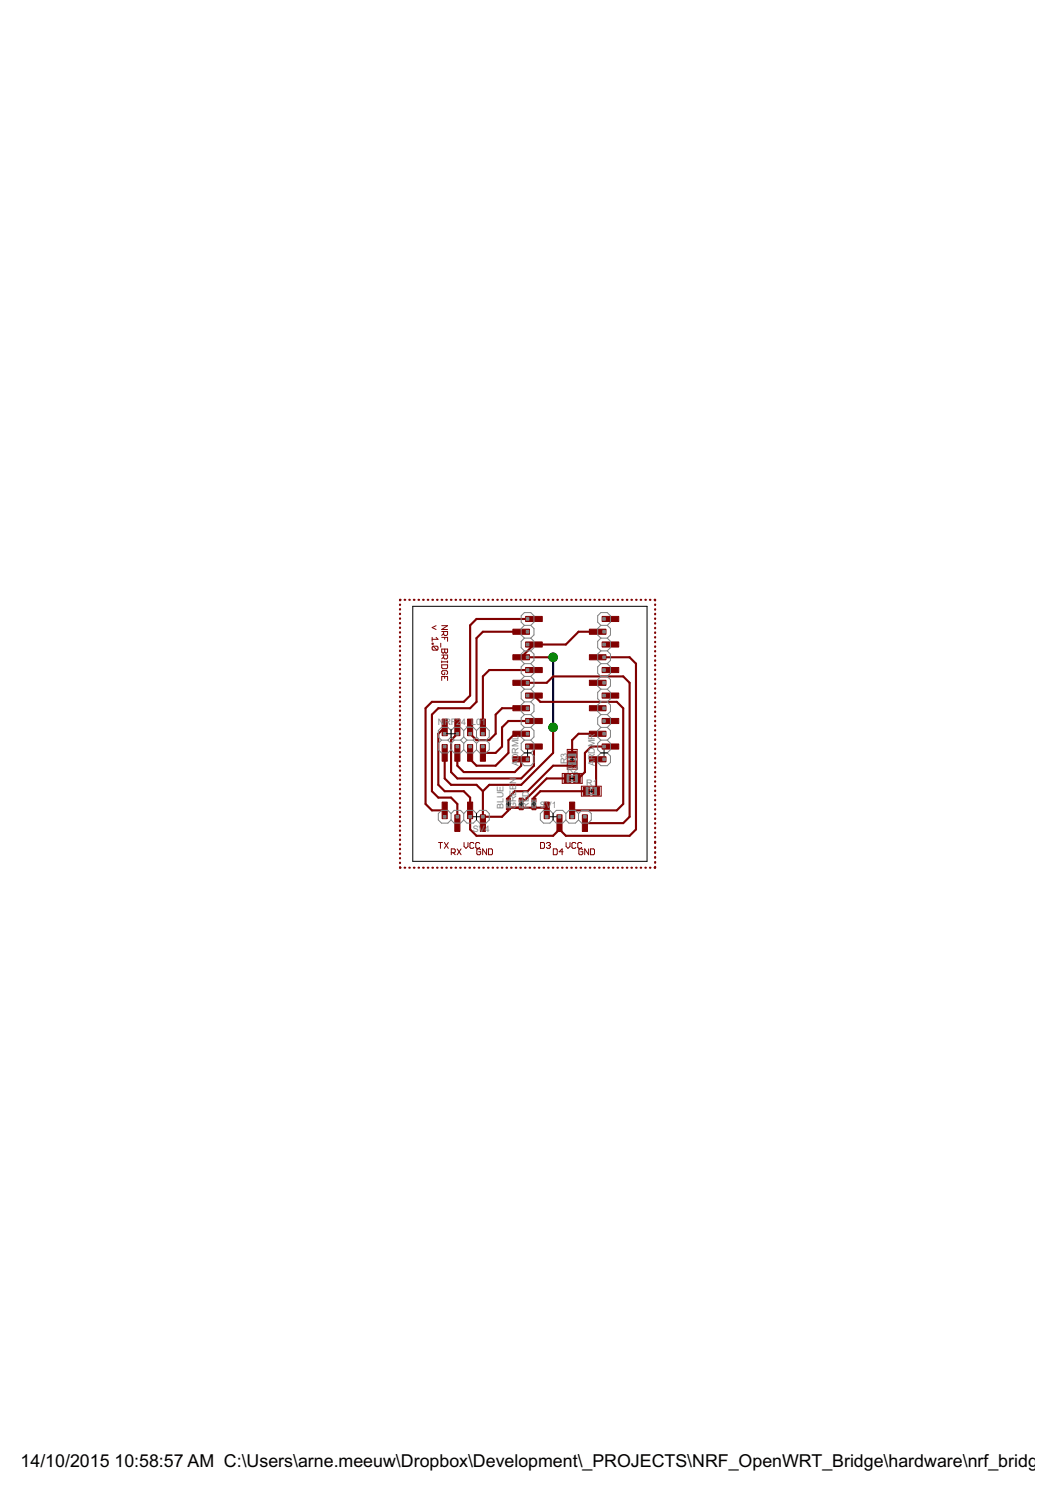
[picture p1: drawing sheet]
<svg xmlns="http://www.w3.org/2000/svg" width="210mm" height="297mm" viewBox="0 0 210 297" stroke-linecap="round" stroke-linejoin="round" font-family="sans-serif">
<path d="M110 130.8v13.9" fill="none" stroke="#000080" stroke-width=".42"/>
<circle cx="110" cy="144.7" r=".85" fill="#008000" stroke="#008000" stroke-width=".2"/>
<circle cx="110" cy="144.7" r=".02" fill="#fff" stroke="#000" stroke-width=".2"/>
<circle cx="110" cy="130.8" r=".85" fill="#008000" stroke="#008000" stroke-width=".2"/>
<circle cx="110" cy="130.8" r=".02" fill="#fff" stroke="#000" stroke-width=".2"/>
<g fill="none" stroke="#800000" stroke-width=".2">
<path d="M86 126.8v.8M86 128h.2v.2h-.2zM86.2 128.6l-.2 .2v.3l.2 .2h.8M86.2 128.6h.8l.1 .2v.3l-.1 .2M86.2 128.6l.8 .7M86.8 124.5l-.8 .4 .8 .3M86.8 126.8l.3 .4h-1.1M87.7 128v.8M87.9 124.5h1.1l-1.1 .7h1.1M87.9 125.6h1.1v.6l-.1 .2h-.4l-.2-.2v-.6M87.9 126.8h1.1v.8M87.9 129.1h1.1v.6l-.1 .2-.4-.2-.4 .2-.2-.2z"/>
<path d="M87.9 130.3h1.1v.6l-.1 .2h-.4l-.2-.2v-.6M87.9 132.3h1.1v.5l-.1 .2h-.8l-.2-.2zM87.9 135.4v-.8h1.1v.8M87.9 131.5v.4M87.9 131.7h1.1M88.3 126l-.4 .4M88.3 130.7l-.4 .4M88.5 133.8v.4h-.4l-.2-.2v-.4l.2-.2h.8l.1 .2v.4l-.1 .2M88.5 126.8v.4M88.5 129.1v.6M88.5 134.6v.4M89 131.5v.4"/>
<path d="M87.2 167.6h.8M87.6 167.6v1.2M88.4 167.6l.8 1.2M89.2 167.6l-.8 1.2M89.8 169.7h.6l.2-.2v-.4l-.2-.2h-.6v1.2M90.2 169.7l.4 .4M91 168.9l.7 1.2M91.7 168.9l-.7 1.2M92.3 167.6v.8l.4 .4 .4-.4v-.8M94.3 167.8l-.2-.2h-.4l-.2 .2v.8l.2 .2h.4l.2-.2M95.4 167.8l-.2-.2h-.4l-.1 .2v.8l.1 .2h.4l.2-.2M95.6 169.1l-.2-.2h-.3l-.2 .2v.8l.2 .2h.3l.2-.2v-.4h-.4"/>
<path d="M96.8 168.9v1.2l-.8-1.2v1.2M97.2 168.9h.6l.2 .2v.8l-.2 .2h-.6zM107.5 167.6h.6l.2 .2v.8l-.2 .2h-.6zM108.7 167.8l.2-.2h.4l.2 .2-.2 .4M109.1 168.2h.2M109.3 168.2l.2 .2-.2 .4h-.4l-.2-.2M110.1 168.9h.6l.2 .2v.8l-.2 .2h-.6zM112 169.5h-.7l.5-.6v1.2M112.6 167.6v.8l.4 .4 .4-.4v-.8M114.6 167.8l-.2-.2h-.4l-.2 .2v.8l.2 .2h.4l.2-.2M115.7 167.8l-.2-.2h-.3l-.2 .2v.8l.2 .2h.3l.2-.2M116 169.1l-.3-.2h-.3l-.2 .2v.8l.2 .2h.3l.3-.2v-.4h-.5"/>
<path d="M117.1 168.9v1.2l-.8-1.2v1.2M117.5 168.9h.6l.2 .2v.8l-.2 .2h-.6z"/>
</g>
<g fill="#800000" stroke="#800000" stroke-width=".2">
<path d="M117.3 150.6h3.3v1h-3.3z"/>
<path d="M119.8 148h3.3v1h-3.3z"/>
<path d="M117.3 145.5h3.3v1h-3.3z"/>
<path d="M119.8 142.9h3.3v1.1h-3.3z"/>
<path d="M117.3 140.4h3.3v1h-3.3z"/>
<path d="M119.8 137.9h3.3v1h-3.3z"/>
<path d="M117.3 135.3h3.3v1.1h-3.3z"/>
<path d="M119.8 132.8h3.3v1h-3.3z"/>
<path d="M117.3 130.3h3.3v1h-3.3z"/>
<path d="M119.8 127.7h3.3v1h-3.3z"/>
<path d="M117.3 125.2h3.3v1h-3.3z"/>
<path d="M119.8 122.6h3.3v1.1h-3.3z"/>
<path d="M102 150.6h3.3v1h-3.3z"/>
<path d="M104.6 148h3.3v1h-3.3z"/>
<path d="M102 145.5h3.3v1h-3.3z"/>
<path d="M104.6 142.9h3.3v1.1h-3.3z"/>
<path d="M102 140.4h3.3v1h-3.3z"/>
<path d="M104.6 137.9h3.3v1h-3.3z"/>
<path d="M102 135.3h3.3v1.1h-3.3z"/>
<path d="M104.6 132.8h3.3v1h-3.3z"/>
<path d="M102 130.3h3.3v1h-3.3z"/>
<path d="M104.6 127.7h3.3v1h-3.3z"/>
<path d="M102 125.2h3.3v1h-3.3z"/>
<path d="M104.6 122.6h3.3v1.1h-3.3z"/>
<path d="M105.8 158.8h.8v.8h-.8z"/>
<path d="M105.8 160.3h.8v.8h-.8z"/>
<path d="M103.3 158.8h.8v.8h-.8z"/>
<path d="M103.3 160.3h.8v.8h-.8z"/>
<path d="M100.8 158.8h.8v.8h-.8z"/>
<path d="M100.8 160.3h.8v.8h-.8z"/>
<path d="M116 156.6h1.3v1.6h-1.3z"/>
<path d="M117.9 156.6h1.4v1.6h-1.4z"/>
<path d="M112.2 154.1h1.4v1.6h-1.4z"/>
<path d="M114.1 154.1h1.3v1.6h-1.3z"/>
<path d="M113 151.4h1.6v1.3h-1.6z"/>
<path d="M113 149.5h1.6v1.3h-1.6z"/>
<path d="M95.6 162.1h1v3.3h-1z"/>
<path d="M93 159.6h1v3.3h-1z"/>
<path d="M90.5 162.1h1v3.3h-1z"/>
<path d="M88 159.6h1v3.3h-1z"/>
<path d="M88 148.1h1v3.3h-1z"/>
<path d="M88 143.1h1v3.3h-1z"/>
<path d="M90.5 148.1h1v3.3h-1z"/>
<path d="M90.5 143.1h1v3.3h-1z"/>
<path d="M93 148.1h1v3.3h-1z"/>
<path d="M93 143.1h1v3.3h-1z"/>
<path d="M95.6 148.1h1v3.3h-1z"/>
<path d="M95.6 143.1h1v3.3h-1z"/>
<path d="M108.3 159.6h1v3.3h-1z"/>
<path d="M110.8 162.1h1v3.3h-1z"/>
<path d="M113.3 159.6h1v3.3h-1z"/>
<path d="M115.9 162.1h1v3.3h-1z"/>
</g>
<g fill="none" stroke="#800000" stroke-width=".42">
<path d="M79.7 119.3l-.1 .1M80.5 119.3h.1M81.4 119.3h.1M82.3 119.3h.2M83.3 119.3h.1M84.2 119.3h.1M85.1 119.3h.1M86 119.3h.1M87 119.3h.1M87.9 119.3h.1M88.8 119.3h.1M89.7 119.3h.1"/>
<path d="M90.6 119.3h.1M91.5 119.3h.2M92.5 119.3h.1M93.4 119.3h.1M94.3 119.3h.1M95.2 119.3h.2M96.2 119.3h.1M97.1 119.3h.1M98 119.3h.1M98.9 119.3h.1M99.8 119.3h.1M100.8 119.3h.1"/>
<path d="M101.7 119.3h.1M102.6 119.3h.1M103.5 119.3h.1M104.5 119.3h.1M105.4 119.3h.1M106.3 119.3h.1M107.2 119.3h.1M108.1 119.3h.1M109.1 119.3h.1M110 119.3h.1M110.9 119.3h.1M111.8 119.3h.1"/>
<path d="M112.7 119.3h.1M113.7 119.3h.1M114.6 119.3h.1M115.5 119.3h.1M116.4 119.3h.1M117.3 119.3h.2M118.3 119.3h.1M119.2 119.3h.1M120.1 119.3h.1M121 119.3h.1M121.9 119.3h.1M122.9 119.3h.1"/>
<path d="M123.8 119.3h.1M124.7 119.3h.1M125.6 119.3h.1M126.6 119.3h.1M127.5 119.3h.1M128.4 119.3h.1M129.3 119.3h.1M130.2 119.3l.1 .2M79.6 120.3v.1M79.6 121.2v.1M79.6 122.1v.1M79.6 123v.1"/>
<path d="M79.6 123.9v.1M79.6 124.8v.1M79.6 125.8v.1M79.6 126.7v.1M79.6 127.6v.1M79.6 128.5v.1M79.6 129.4v.1M79.6 130.3v.2M79.6 131.3v.1M79.6 132.2v.1M79.6 133.1v.1M79.6 134v.1"/>
<path d="M79.6 134.9v.1M79.6 135.8v.2M79.6 136.8v.1M79.6 137.7v.1M79.6 138.6v.1M79.6 139.5v.1M103.7 125.7h-7.6l-1.3 1.3v12.6l-1.3 1.3h-6.3l-1.3 1.3v15.2l1.3 1.3h2.5l1.3 1.3v3.8M103.7 135.8h5.1l1.2-1.2h14l1.3 1.2v26.7l-1.3 1.3h-7.6M106.2 133.3h-8.9l-1.2 1.3v10.1M106.2 123.1h-11.4l-1.3 1.3v14l-1.2 1.2h-6.4l-1.2 1.3v19.1l1.2 1.2h2.6M106.2 138.4l1.3 1.2h15.2l1.3 1.3v19.1l-1.3 1.2h-8.9M118.9 125.7h-3.8l-2.5 2.5h-6.4l-2.5 2.6h6.3"/>
<path d="M118.9 130.8h6.4l1.2 1.2v33l-1.2 1.3h-12.7l-1.3-1.3M130.3 120.3v.1M130.3 121.2v.1M130.3 122.1v.1M130.3 123v.1M130.3 124v.1M130.3 124.9v.1M130.3 125.8v.1M130.3 126.7v.2M130.3 127.7v.1M130.3 128.6v.1M130.3 129.5v.1"/>
<path d="M130.3 130.5v.1M130.3 131.4v.1M130.3 132.3v.1M130.3 133.2v.1M130.3 134.2v.1M130.3 135.1v.1M130.3 136v.1M130.3 136.9v.1M130.3 137.8v.2M130.3 138.8v.1M130.3 139.7v.1M79.6 140.4v.1"/>
<path d="M79.6 141.4v.1M79.6 142.3v.1M79.6 143.2v.1M79.6 144.1v.1M79.6 145v.1M79.6 145.9v.1M79.6 146.9v.1M79.6 147.8v.1M79.6 148.7v.1M79.6 149.6v.1M79.6 150.5v.1M79.6 151.4v.2"/>
<path d="M79.6 152.4v.1M79.6 153.3v.1M79.6 154.2v.1M79.6 155.1v.1M79.6 156v.1M79.6 157v.1M79.6 157.9v.1M79.6 158.8v.1M79.6 159.7v.1M88.5 144.7l-1.3 1.3v10.1l1.3 1.3h3.8l1.2 1.3v6.3l1.3 1.3h15.2l1.3-1.3M88.5 149.8v5.1l1.2 1.2h5.1l1.3 1.3M91 144.7v1.3l-1.3 1.3v6.3l1.3 1.3h12.7l2.5-2.6v-3.8"/>
<path d="M91 149.8v2.5l1.3 1.3h10.1l1.3-1.3v-1.2M96.1 157.4v6.4M103.7 146h-1.3l-1.2 1.3v2.5l-2.6 2.5h-3.8l-1.3-1.2v-1.3M103.7 140.9h-3.8l-1.3 1.3v3.8l-1.3 1.3h-2.5l-1.3-1.3v-1.3M106.2 143.4h-5l-1.3 1.3v3.8l-1.3 1.3h-2.5M110 144.7v5.1l-6.3 6.3h-6.4l-1.2 1.3M112.9 154.9h-4.1l-4.4 4.3h-.7M113.8 152.3h-3.8l-5 5.1h-2.6l-1.2 1.3v.5M116.5 157.3l.2 .1h-9.2l-1.3 1.3v.5M118.9 146h-3.8l-1.3 1.3v2.8M118.9 151.1l-.3 .3v6M121.5 148.5h-3.9l-1.2 1.3v3.8l-1.3 1.3h-.3"/>
<path d="M130.3 140.6v.1M130.3 141.5v.2M130.3 142.5v.1M130.3 143.4v.1M130.3 144.3v.1M130.3 145.2v.2M130.3 146.2v.1M130.3 147.1v.1M130.3 148v.1M130.3 148.9v.2M130.3 149.9v.1M130.3 150.8v.1"/>
<path d="M130.3 151.7v.1M130.3 152.7v.1M130.3 153.6v.1M130.3 154.5v.1M130.3 155.4v.1M130.3 156.4v.1M130.3 157.3v.1M130.3 158.2v.1M130.3 159.1v.1M79.6 160.6v.1M79.6 161.5v.1M79.6 162.5v.1"/>
<path d="M79.6 163.4v.1M79.6 164.3v.1M79.6 165.2v.1M79.6 166.1v.1M79.6 167v.1M79.6 168v.1M79.6 168.9v.1M79.6 169.8v.1M79.6 170.7v.1M79.6 171.6v.1M79.6 172.5l.1 .1M80.5 172.6h.1"/>
<path d="M81.4 172.6h.1M82.3 172.6h.2M83.3 172.6h.1M84.2 172.6h.1M85.1 172.6h.1M86 172.6h.1M87 172.6h.1M87.9 172.6h.1M88.8 172.6h.1M89.7 172.6h.1M90.6 172.6h.1M91.5 172.6h.2"/>
<path d="M92.5 172.6h.1M93.4 172.6h.1M94.3 172.6h.1M95.2 172.6h.2M96.2 172.6h.1M97.1 172.6h.1M98 172.6h.1M98.9 172.6h.1M99.8 172.6h.1M100.8 172.6h.1M101.7 172.6h.1M102.6 172.6h.1"/>
<path d="M103.5 172.6h.1M104.5 172.6h.1M105.4 172.6h.1M106.3 172.6h.1M107.2 172.6h.1M108.1 172.6h.1M108.8 161.2l-.6-.5h-7v.5l-1.3 1.3h-3.8M109.1 172.6h.1M110 172.6h.1M110.9 172.6h.1M111.3 163.8v1.2M111.8 172.6h.1"/>
<path d="M112.7 172.6h.1M113.7 172.6h.1M114.6 172.6h.1M115.5 172.6h.1M116.4 172.6h.1M117.3 172.6h.2M118.3 172.6h.1M119.2 172.6h.1M120.1 172.6h.1M121 172.6h.1M121.9 172.6h.1M122.9 172.6h.1"/>
<path d="M123.8 172.6h.1M124.7 172.6h.1M125.6 172.6h.1M126.6 172.6h.1M127.5 172.6h.1M128.4 172.6h.1M129.3 172.6h.1M130.3 172.5l-.1 .1M130.3 160v.2M130.3 161v.1M130.3 161.9v.1M130.3 162.8v.1"/>
<path d="M130.3 163.7v.2M130.3 164.7v.1M130.3 165.6v.1M130.3 166.5v.1M130.3 167.4v.3M130.3 168.6v.1M130.3 169.5v.2M130.3 170.5v.2M130.3 171.5v.2"/>
</g>
<circle cx="110" cy="144.7" r=".85" fill="#008000" stroke="#008000" stroke-width=".2"/>
<circle cx="110" cy="144.7" r=".02" fill="#fff" stroke="#000" stroke-width=".2"/>
<circle cx="110" cy="130.8" r=".85" fill="#008000" stroke="#008000" stroke-width=".2"/>
<circle cx="110" cy="130.8" r=".02" fill="#fff" stroke="#000" stroke-width=".2"/>
<path d="M111.9 153.9h3.9v2h-3.9zM112.9 149.1h1.9v3.9h-1.9zM115.7 156.4h3.9v2h-3.9z" fill="none" stroke="#800000" stroke-width=".2"/>
<g fill="none" stroke="#808080" stroke-width=".2">
<path d="M104.3 134.6l-.6 .6v1.3l.6 .6M104.3 132l-.6 .7v1.2l.6 .7M104.3 129.5l-.6 .6v1.3l.6 .6M104.3 139.6h1.3M104.3 137.1h1.3M104.3 134.6h1.3M104.3 132h1.3M104.3 129.5h1.3M104.3 127h1.3M104.3 124.4h1.3M104.3 139.6l-.6 .7v1.2l.6 .7M104.3 124.4l-.6-.6v-1.3l.6-.6h1.3l.6 .6v1.3l-.6 .6"/>
<path d="M104.3 137.1l-.6 .7v1.2l.6 .6M104.3 124.4l-.6 .7v1.2l.6 .7M104.3 127l-.6 .6v1.3l.6 .6M105.6 134.6l.6 .6v1.3l-.6 .6M105.6 132l.6 .7v1.2l-.6 .7M105.6 139.6l.6 .7v1.2l-.6 .7M105.6 124.4l.6 .7v1.2l-.6 .7M105.6 127l.6 .6v1.3l-.6 .6M105.6 129.5l.6 .6v1.3l-.6 .6M105.6 137.1l.6 .7v1.2l-.6 .6M119.5 124.4l-.6-.6v-1.3l.6-.6h1.3l.7 .6v1.3l-.7 .6M119.5 124.4l-.6 .7v1.2l.6 .7"/>
<path d="M119.5 127l-.6 .6v1.3l.6 .6M119.5 129.5l-.6 .6v1.3l.6 .6M119.5 132l-.6 .7v1.2l.6 .7M119.5 134.6l-.6 .6v1.3l.6 .6M119.5 137.1l-.6 .7v1.2l.6 .6M119.5 139.6l-.6 .7v1.2l.6 .7M119.5 139.6h1.3M119.5 137.1h1.3M119.5 134.6h1.3M119.5 132h1.3M119.5 129.5h1.3M119.5 127h1.3"/>
<path d="M119.5 124.4h1.3M120.8 124.4l.7 .7v1.2l-.7 .7M120.8 127l.7 .6v1.3l-.7 .6M120.8 129.5l.7 .6v1.3l-.7 .6M120.8 132l.7 .7v1.2l-.7 .7M120.8 134.6l.7 .6v1.3l-.7 .6M120.8 137.1l.7 .7v1.2l-.7 .6M120.8 139.6l.7 .7v1.2l-.7 .7M87.8 147.3l-.6 .6v1.3l.6 .6h1.3l.6-.6M87.8 147.3h1.3M89.1 147.3l.6 .6M89.7 149.2l.7 .6h1.2l.7-.6"/>
<path d="M89.7 145.4l-.6-.7h-1.3l-.6 .7v1.2l.6 .7M89.7 145.4l.7-.7h1.2l.7 .7M89.7 146.6l-.6 .7M89.7 145.4v1.2M89.7 147.9v1.3M89.7 146.6l.7 .7M90.4 147.3h1.2M90.4 147.3l-.7 .6M91.6 147.3l.7 .6M92.3 149.2l.6 .6h1.3l.6-.6M92.3 145.4l.6-.7h1.3l.6 .7M92.3 146.6l-.7 .7"/>
<path d="M92.3 145.4v1.2M92.3 147.9v1.3M92.3 146.6l.6 .7M92.9 147.3h1.3M92.9 147.3l-.6 .6M94.2 147.3l.6 .6M94.8 145.4l.6-.7h1.3l.6 .7v1.2l-.6 .7M94.8 146.6l-.6 .7M94.8 145.4v1.2M94.8 147.9v1.3M94.8 146.6l.6 .7M95.4 147.3h1.3"/>
<path d="M95.4 147.3l-.6 .6M96.7 147.3l.6 .6v1.3l-.6 .6h-1.3l-.6-.6M100.8 159.2h.7v1.5h-.7zM100.9 159.5h.6M103.3 159.2h.7v1.5h-.7zM103.4 159.5h.6M104.3 149.8h1.3M104.3 149.8l-.6 .6v1.3l.6 .6h1.3l.6-.6v-1.3l-.6-.6M104.3 147.3h1.3M104.3 144.7h1.3M104.3 142.2h1.3M104.3 144.7l-.6 .7v1.2l.6 .7"/>
<path d="M104.3 142.2l-.6 .6v1.3l.6 .6M104.3 147.3l-.6 .6v1.3l.6 .6M105.6 147.3l.6 .6v1.3l-.6 .6M105.6 144.7l.6 .7v1.2l-.6 .7M105.6 142.2l.6 .6v1.3l-.6 .6M105.9 159.2h.7v1.5h-.7zM105.9 159.5h.6M113.1 154.2h1.5M113.1 155.5h1.5M113.2 150.3v1.5M114.5 150.3v1.5M116.9 156.8h1.5"/>
<path d="M116.9 158.1h1.5M119.5 142.2l-.6 .6v1.3l.6 .6M119.5 144.7l-.6 .7v1.2l.6 .7M119.5 147.3l-.6 .6v1.3l.6 .6M119.5 149.8l-.6 .6v1.3l.6 .6h1.3l.7-.6v-1.3l-.7-.6M119.5 149.8h1.3M119.5 147.3h1.3M119.5 144.7h1.3M119.5 142.2h1.3M120.8 142.2l.7 .6v1.3l-.7 .6M120.8 144.7l.7 .7v1.2l-.7 .7M120.8 147.3l.7 .6v1.3l-.7 .6"/>
<path d="M89.7 163.1l.7 .7h1.2l.7-.7M89.7 161.9l-.6-.7h-1.3l-.6 .7v1.2l.6 .7h1.3l.6-.7M89.7 161.9l.7-.7h1.2l.7 .7M89.7 161.9v1.2M92.3 163.1l.6 .7h1.3l.6-.7M92.3 161.9l.6-.7h1.3l.6 .7M92.3 161.9v1.2M94.8 161.9l.6-.7h1.3l.6 .7v1.2l-.6 .7h-1.3l-.6-.7M94.8 161.9v1.2M100.9 160.4h.6M103.4 160.4h.6M105.9 160.4h.6"/>
<path d="M110 161.9l-.6-.7h-1.3l-.6 .7v1.2l.6 .7h1.3l.6-.7M110 163.1l.7 .7h1.3l.6-.7M110 161.9l.7-.7h1.3l.6 .7M110 161.9v1.2M112.6 163.1l.6 .7h1.3l.6-.7M112.6 161.9l.6-.7h1.3l.6 .7M112.6 161.9v1.2M115.1 161.9l.6-.7h1.3l.6 .7v1.2l-.6 .7h-1.3l-.6-.7M115.1 161.9v1.2"/>
</g>
<g fill="#808080" stroke="#808080" stroke-width=".2">
<path d="M105.8 160h.2v.2h-.2z"/>
<path d="M103.3 160h.2v.2h-.2z"/>
<path d="M100.8 160h.2v.2h-.2z"/>
<path d="M119.9 150.8h.5v.5h-.5z"/>
<path d="M119.9 148.3h.5v.5h-.5z"/>
<path d="M119.9 145.7h.5v.5h-.5z"/>
<path d="M119.9 143.2h.5v.5h-.5z"/>
<path d="M119.9 140.7h.5v.5h-.5z"/>
<path d="M119.9 138.1h.5v.5h-.5z"/>
<path d="M119.9 135.6h.5v.5h-.5z"/>
<path d="M119.9 133.1h.5v.5h-.5z"/>
<path d="M119.9 130.5h.5v.5h-.5z"/>
<path d="M119.9 128h.5v.5h-.5z"/>
<path d="M119.9 125.4h.5v.5h-.5z"/>
<path d="M119.9 122.9h.5v.5h-.5z"/>
<path d="M104.7 150.8h.5v.5h-.5z"/>
<path d="M104.7 148.3h.5v.5h-.5z"/>
<path d="M104.7 145.7h.5v.5h-.5z"/>
<path d="M104.7 143.2h.5v.5h-.5z"/>
<path d="M104.7 140.7h.5v.5h-.5z"/>
<path d="M104.7 138.1h.5v.5h-.5z"/>
<path d="M104.7 135.6h.5v.5h-.5z"/>
<path d="M104.7 133.1h.5v.5h-.5z"/>
<path d="M104.7 130.5h.5v.5h-.5z"/>
<path d="M104.7 128h.5v.5h-.5z"/>
<path d="M104.7 125.4h.5v.5h-.5z"/>
<path d="M104.7 122.9h.5v.5h-.5z"/>
<path d="M105.8 160h.2v.3h-.2z"/>
<path d="M103.3 160h.2v.3h-.2z"/>
<path d="M100.8 160h.2v.3h-.2z"/>
<path d="M116.6 156.7h.4v1.4h-.4z"/>
<path d="M118.3 156.7h.4v1.4h-.4z"/>
<path d="M112.8 154.2h.4v1.4h-.4z"/>
<path d="M114.5 154.2h.4v1.4h-.4z"/>
<path d="M113.1 151.8h1.5v.3h-1.5z"/>
<path d="M113.1 150h1.5v.4h-1.5z"/>
<path d="M95.8 162.2h.5v.6h-.5z"/>
<path d="M93.3 162.2h.5v.6h-.5z"/>
<path d="M90.7 162.2h.5v.6h-.5z"/>
<path d="M88.2 162.2h.5v.6h-.5z"/>
<path d="M88.2 145.7h.5v.5h-.5z"/>
<path d="M88.2 148.3h.5v.5h-.5z"/>
<path d="M90.7 145.7h.5v.5h-.5z"/>
<path d="M90.7 148.3h.5v.5h-.5z"/>
<path d="M93.3 145.7h.5v.5h-.5z"/>
<path d="M93.3 148.3h.5v.5h-.5z"/>
<path d="M95.8 145.7h.5v.5h-.5z"/>
<path d="M95.8 148.3h.5v.5h-.5z"/>
<path d="M108.5 162.2h.5v.6h-.5z"/>
<path d="M111.1 162.2h.5v.6h-.5z"/>
<path d="M113.6 162.2h.5v.6h-.5z"/>
<path d="M116.1 162.2h.5v.6h-.5z"/>
</g>
<g fill="none" stroke="#000" stroke-width=".2">
<path d="M82.1 120.6h46.6v50.8h-46.6zM88.8 146h1.8M89.7 145.1v1.8M100.8 160h.7M101.2 159.6v.7M103.3 160h.8M103.7 159.6v.7M104.3 149.8h1.3M105 149.1v1.4M105.9 160h.7M106.2 159.6v.7M113.5 154.9h.7"/>
<path d="M113.5 151.1h.7M113.8 150.7v.7M113.8 154.5v.7M117.3 157.4h.7M117.6 157v.8M119.5 149.8h1.3M120.2 149.1v1.4M94.1 162.5h1.4M94.8 161.8v1.3M109.4 162.5h1.3M110 161.8v1.3"/>
</g>
<path d="M113.8 152v.3" fill="none" stroke="#808000" stroke-width=".2"/>
<g font-size="4">
<text x="4.1" y="291.9">14/10/2015</text>
<text x="22.8" y="291.9">10:58:57 AM C:\Users\arne.meeuw\Dropbox\Development\_PROJECTS\NRF_OpenWRT_Bridge\hardware\nrf_bridge_e</text>
</g>
<g font-size="2" fill="#808080">
<text x="87.1" y="144.2">N</text>
<text x="88.4" y="144.2">RF</text>
<text x="90.8" y="144.2">2</text>
<text x="91.8" y="144.2">4_L0</text>
<text x="95.8" y="144.2">1</text>
<text x="102.7" y="155.9" transform="rotate(-90 102.7 155.9)">N</text>
<text x="103.1" y="152.4" transform="rotate(-90 103.1 152.4)">A</text>
<text x="103.1" y="151.2" transform="rotate(-90 103.1 151.2)">DRML</text>
<text x="112.8" y="152.1" transform="rotate(-90 112.8 152.1)">R3</text>
<text x="112.8" y="153.9">R2</text>
<text x="118.4" y="152.4" transform="rotate(-90 118.4 152.4)">A</text>
<text x="118.4" y="151.2" transform="rotate(-90 118.4 151.2)">RDMR</text>
<text x="100.2" y="160.9" transform="rotate(-90 100.2 160.9)">BLUE</text>
<text x="102.7" y="160.9" transform="rotate(-90 102.7 160.9)">GRE</text>
<text x="102.7" y="157.1" transform="rotate(-90 102.7 157.1)">E</text>
<text x="105.2" y="160.9" transform="rotate(-90 105.2 160.9)">RED</text>
<text x="107.4" y="160.7">S</text>
<text x="108.6" y="160.7">V</text>
<text x="109.8" y="160.7">1</text>
<text x="116.6" y="156.4">R1</text>
<text x="94.1" y="165.6">SV4</text>
</g>
</svg>
